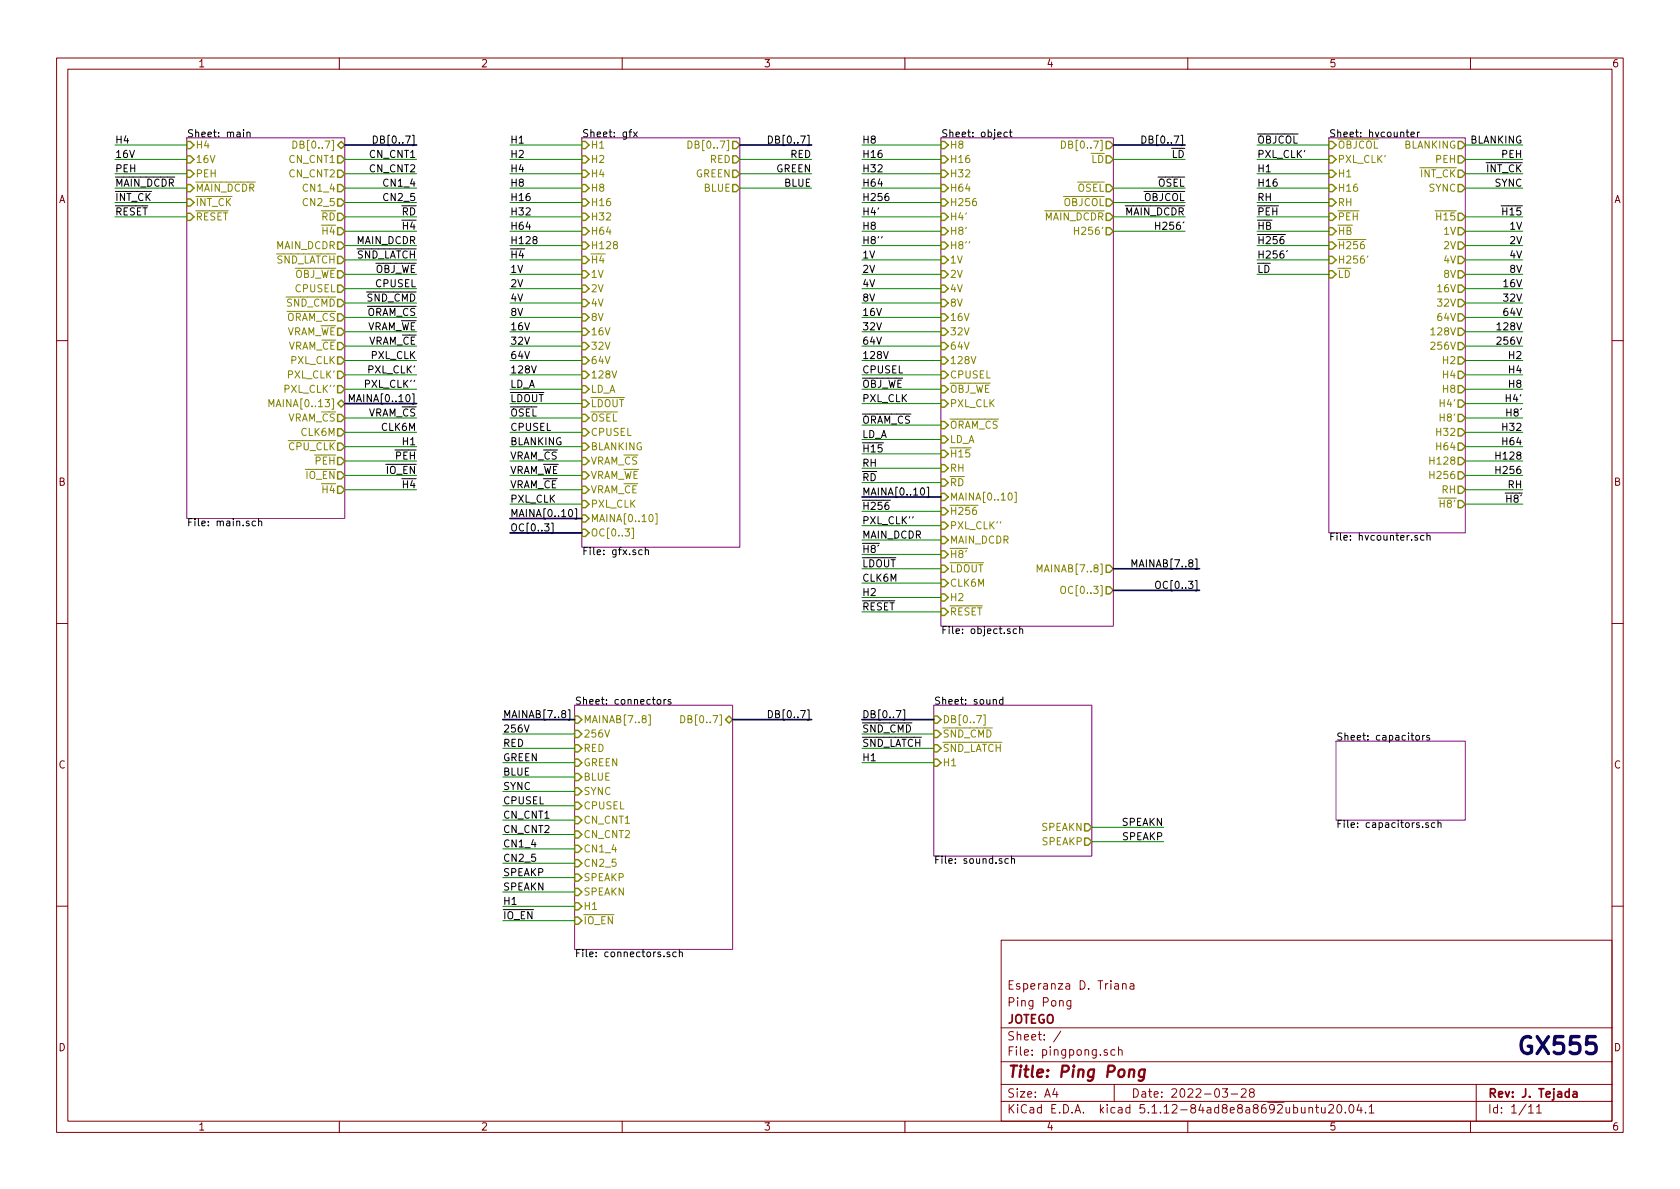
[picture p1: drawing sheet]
<svg xmlns="http://www.w3.org/2000/svg" width="297mm" height="210mm" viewBox="0 0 297 210" stroke-linecap="round" stroke-linejoin="round" font-family="sans-serif">
<g fill="none" stroke="#840000" stroke-width=".18">
<path d="M10 10.3h277v189.9h-277zM12 12.2h273v186.1h-273zM60 10.3v1.9M110 10.3v1.9M160 10.3v1.9M210 10.3v1.9M260 10.3v1.9M10 60.2h2M285 60.2h2M10 110.3h2M285 110.3h2M10 160.2h2"/>
<path d="M177 166.3h108v32h-108zM189.3 176.9v1.4l-.2 .1h-.4M189.3 177l-.4-.1-.3 .3 .1 .6 .2 .1 .4-.1M198.5 174.1l.2-.2 .4 .1v.9M198.5 173.9v1M199.8 174h.6l.1 .9M200.5 174.3l-.5 .1-.2 .2v.2l.2 .1 .5-.1M285 160.2h2M60 198.3v1.9M110 198.3v1.9M160 198.3v1.9M177 194.8h108"/>
<path d="M177 191.8h108M177 187.8h108M177 181.8h108M186.5 192.5l-.4 1h1M186.8 193v1M187.6 182.3l-1.3 2M195.8 185.7l-.4-.1-.2 .2 .1 .2 .5 .2v.3h-.6M197 191.8v3M197.1 185.7l-.4-.1-.3 .3 .1 .6 .2 .1 .4-.1M197.8 185.7l.2-.1 .3 .1 .1 .9M197.8 185.1v1.5M210 198.3v1.9"/>
<path d="M216.1 192.5h.9l-.4 .6 .4 .1v.7l-.2 .1-.7-.1M217.7 193.5h1.1M219.5 192.7l.2-.2h.3l.3 .2v.3v.2l-.9 .8h.9M221.2 193.2l-.3-.3 .1-.2 .2-.2 .4 .1 .2 .2-.1 .2-.6 .2a.48 .48 0 0 0-.1 .7l.2 .1 .5-.1a.48 .48 0 0 0-.1-.7h-.1M231.4 196l.2-.2 .4 .1 .1 .9M231.4 195.8v1M232.6 195.8h.5M232.8 195.3v1.3l.3 .2M233.7 195.8v.8a.37 .37 0 0 0 .6 .1M234.3 195.8v1M234.9 195.5l.3-.2h.3l.2 .2 .1 .3-.1 .2-.8 .8h.9M236.5 195.5l.2-.2a.8 .8 0 0 1 .6 .8 .8 .8 0 0 1-.6 .7l-.2-.1-.1-.4z"/>
<path d="M237.9 196.7v.1M238.7 195.5l.2-.2a.8 .8 0 0 1 .5 .8 .8 .8 0 0 1-.5 .7l-.2-.1-.2-.4zM240.3 195.2l-.4 1.1h1M240.6 195.8v1M241.4 196.7v.1M242.1 195.8l.4-.5v1.5M242.1 196.8h.8M260 198.3v1.9M261 191.8v6.5M270.3 195.8l.4-.5v1.5M270.3 196.8h.8M271.7 195.8l.4-.5v1.5"/>
<path d="M271.7 196.8h.8"/>
</g>
<path d="M278.2 193.1h.5l.1 .9M278.8 193.4l-.5 .1-.2 .2 .2 .3 .5-.1" fill="none" stroke="#840000" stroke-width=".3"/>
<path d="M199.7 189.3a.5 .5 0 0 1 .9 .1l-.2 1M202.4 189.1l-.2 1.6a.6 .6 0 0 1-.9 .3M202.4 189.2a.68 .68 0 0 0-1 .3v.8l.3 .1 .6-.1" fill="none" stroke="#840000" stroke-width=".41"/>
<path d="M33 24.4h28v67.3h-28zM102.9 24.4h27.9v72.4h-27.9zM166.4 24.4h30.4v86.3h-30.4zM234.9 24.4h24.2v69.8h-24.2zM101.6 124.7h27.9v43.2h-27.9zM165.1 124.7h27.9v26.7h-27.9zM236.2 131.1h22.9v13.9h-22.9z" fill="none" stroke="#840084" stroke-width=".18"/>
<g fill="none" stroke="#000" stroke-width=".18">
<path d="M43.1 22.9v.2M43.1 23.4v.8M43.7 23.5l.1-.1h.3l.1 .8M43.7 23.4v.8M66 24a.64 .64 0 0 1 .7 .7 .64 .64 0 0 1-.7 .6zM111.2 23.3h.5M111.7 22.9l-.3 .2v1.1M112 23.3l.7 .9M112.7 23.3l-.7 .9M135.9 24a.64 .64 0 0 1 .7 .7 .64 .64 0 0 1-.7 .6zM178.1 23.4h-.4l-.2 .2 .1 .5h.5M178.5 23.4h.4"/>
<path d="M178.6 22.9v1.1l.3 .2M201.9 24a.64 .64 0 0 1 .7 .7 .64 .64 0 0 1-.7 .6zM248.6 23.4h.5M248.8 22.9v1.1l.3 .2M249.5 23.8l.6-.1-.1-.3h-.3l-.2 .1v.6h.5M250.6 23.4v.8M251 23.4l-.4 .2M265.4 36.4h1.3M156 41.8l-.1 .3M226.1 41.5h1.2M61.8 71v-1.2l.4 .9 .4-.9v1.2M264.5 79.9v1.3"/>
<path d="M45.2 92.2l-.4-.1-.2 .3 .1 .5h.5M45.7 92.3l.2-.2 .3 .1 .1 .8M45.7 91.7v1.3M97.5 92.5h.3v1.8h-.3M100.6 90.2l.2-.1a.67 .67 0 0 1 .5 .6 .67 .67 0 0 1-.5 .7l-.3-.5zM101.7 90h.3v1.8h-.3M113.5 97.3l-.3-.1-.3 .3 .2 .5h.4M114.1 97.4l.2-.2 .3 .1 .1 .8M114.1 96.8v1.3M161.5 91.4l-.1 .2M162.9 86.4l.1-.1a.67 .67 0 0 1 .5 .6 .67 .67 0 0 1-.5 .6l-.3-.4zM163.9 86.2h.3v1.8h-.3"/>
<path d="M250.6 94.7h-.3l-.2 .2 .1 .1 .4 .2v.3h-.5M251.8 94.7h-.4l-.2 .2 .1 .6h.5M252.3 94.8l.2-.1h.3l.1 .8M252.3 94.3v1.2M264.5 82.5v1.2M264.5 83.1h.7M264.5 80.5h.7M179.7 111.2h-.3l-.3 .2 .1 .6h.5M180.3 111.3l.2-.1h.3v.8M180.3 110.8v1.2M200.2 100.2v-1.2l.4 .9 .4-.9v1.2M204.4 103l.2-.2a.44 .44 0 0 1 .6 .4l-.1 .7-.2 .2-.4-.1a1 1 0 0 1-.1-1z"/>
<path d="M100.5 125.5h.3v1.8h-.3M116.2 123.8l.2-.1 .4 .1v.5l-.1 .2h-.3l-.2-.1zM117.4 123.7v.8M117.8 123.7h-.3l-.1 .2M118.6 123.7h-.3l-.2 .2 .1 .1 .4 .2v.3h-.5M135.9 125.6a.64 .64 0 0 1 .7 .7 .64 .64 0 0 1-.7 .6zM158.4 125.6h.9l-.6 1.3M159.7 125.5h.3v1.8h-.3M175.6 123.8l.2-.1h.3l.1 .8M177.3 123.7h-.3l-.3 .2 .1 .6h.5M177.3 123.3v1.2M250.4 130.2l.1-.2 .4 .2 .1 .5-.1 .1-.4 .1-.1-.1z"/>
<path d="M251.5 130v.9M251.9 130l-.3 .1-.1 .2M252.7 130.1l-.3-.1-.2 .2 .1 .2 .4 .1v.3h-.5M178.3 151.9l-.4-.1-.2 .3 .1 .5h.5M178.8 152l.2-.2 .3 .1 .1 .8M178.8 151.4v1.3M252.6 145.5h-.4l-.1 .2v.1l.5 .2v.3h-.5M253.7 145.5h-.4l-.2 .2 .1 .6h.5M254.3 145.6l.1-.1h.3l.1 .8M254.3 145.1v1.2M118.4 168.4l-.3-.1-.2 .2 .1 .2 .4 .1v.3h-.5M119.6 168.4l-.4-.1-.3 .3 .2 .5h.5"/>
<path d="M120.1 168.5l.2-.2 .3 .1v.8M120.1 167.9v1.3"/>
</g>
<g fill="none" stroke="#848400" stroke-width=".25">
<path d="M33 25h.7l.6 .6-.6 .7h-.7zM33 30.1h.7l.6 .6-.6 .7h-.7zM33 35.2h.7l.6 .6-.6 .6h-.7zM33 27.6h.7l.6 .6-.6 .6h-.7zM33 32.6h.7l.6 .7-.6 .6h-.7zM33 37.7h.7l.6 .6-.6 .7h-.7zM59.7 37.7h.6l.7 .6-.7 .7h-.6zM59.7 25.6l.6-.6 .7 .6-.7 .7zM59.7 32.6h.6l.7 .7-.7 .6h-.6zM59.7 35.2h.6l.7 .6-.7 .6h-.6zM59.7 30.1h.6l.7 .6-.7 .7h-.6zM59.7 27.6h.6l.7 .6-.7 .6h-.6z"/>
<path d="M102.9 32.6h.6l.6 .7-.6 .6h-.6zM102.9 37.7h.6l.6 .6-.6 .7h-.6zM102.9 35.2h.6l.6 .6-.6 .6h-.6zM102.9 30.1h.6l.6 .6-.6 .7h-.6zM102.9 25h.6l.6 .6-.6 .7h-.6zM102.9 27.6h.6l.6 .6-.6 .6h-.6zM129.5 25h.7l.6 .6-.6 .7h-.7zM129.5 27.6h.7l.6 .6-.6 .6h-.7zM129.5 30.1h.7l.6 .6-.6 .7h-.7zM129.5 32.6h.7l.6 .7-.6 .6h-.7zM166.4 30.1h.6l.6 .6-.6 .7h-.6zM166.4 35.2h.6l.6 .6-.6 .6h-.6z"/>
<path d="M166.4 25h.6l.6 .6-.6 .7h-.6zM166.4 37.7h.6l.6 .6-.6 .7h-.6zM166.4 27.6h.6l.6 .6-.6 .6h-.6zM166.4 32.6h.6l.6 .7-.6 .6h-.6zM195.6 25h.6l.6 .6-.6 .7h-.6zM195.6 27.6h.6l.6 .6-.6 .6h-.6zM195.6 32.6h.6l.6 .7-.6 .6h-.6zM195.6 35.2h.6l.6 .6-.6 .6h-.6zM195.6 37.7h.6l.6 .6-.6 .7h-.6zM234.9 35.2h.7l.6 .6-.6 .6h-.7zM234.9 27.6h.7l.6 .6-.6 .6h-.7zM234.9 30.1h.7l.6 .6-.6 .7h-.7z"/>
<path d="M234.9 32.6h.7l.6 .7-.6 .6h-.7zM234.9 37.7h.7l.6 .6-.6 .7h-.7zM234.9 25h.7l.6 .6-.6 .7h-.7zM257.8 27.6h.6l.7 .6-.7 .6h-.6zM257.8 30.1h.6l.7 .6-.7 .7h-.6zM257.8 25h.6l.7 .6-.7 .7h-.6zM257.8 32.6h.6l.7 .7-.7 .6h-.6zM257.8 37.7h.6l.7 .6-.7 .7h-.6zM59.7 58h.6l.7 .7-.7 .6h-.6zM59.7 40.3h.6l.7 .6-.7 .6h-.6zM59.7 53h.6l.7 .6-.7 .6h-.6zM59.7 50.4h.6l.7 .6-.7 .7h-.6z"/>
<path d="M59.7 47.9h.6l.7 .6-.7 .6h-.6zM59.7 55.5h.6l.7 .6-.7 .7h-.6zM59.7 45.3h.6l.7 .7-.7 .6h-.6zM59.7 42.8h.6l.7 .6-.7 .7h-.6zM102.9 42.8h.6l.6 .6-.6 .7h-.6zM102.9 40.3h.6l.6 .6-.6 .6h-.6zM102.9 45.3h.6l.6 .7-.6 .6h-.6zM102.9 58h.6l.6 .7-.6 .6h-.6zM102.9 55.5h.6l.6 .6-.6 .7h-.6zM102.9 53h.6l.6 .6-.6 .6h-.6zM102.9 50.4h.6l.6 .6-.6 .7h-.6zM102.9 47.9h.6l.6 .6-.6 .6h-.6z"/>
<path d="M166.4 42.8h.6l.6 .6-.6 .7h-.6zM166.4 53h.6l.6 .6-.6 .6h-.6zM166.4 47.9h.6l.6 .6-.6 .6h-.6zM166.4 50.4h.6l.6 .6-.6 .7h-.6zM166.4 45.3h.6l.6 .7-.6 .6h-.6zM166.4 55.5h.6l.6 .6-.6 .7h-.6zM166.4 58h.6l.6 .7-.6 .6h-.6zM166.4 40.3h.6l.6 .6-.6 .6h-.6zM195.6 40.3h.6l.6 .6-.6 .6h-.6zM234.9 40.3h.7l.6 .6-.6 .6h-.7zM234.9 42.8h.7l.6 .6-.6 .7h-.7zM234.9 45.3h.7l.6 .7-.6 .6h-.7z"/>
<path d="M234.9 47.9h.7l.6 .6-.6 .6h-.7zM257.8 47.9h.6l.7 .6-.7 .6h-.6zM257.8 40.3h.6l.7 .6-.7 .6h-.6zM257.8 45.3h.6l.7 .7-.7 .6h-.6zM257.8 42.8h.6l.7 .6-.7 .7h-.6zM257.8 50.4h.6l.7 .6-.7 .7h-.6zM257.8 53h.6l.7 .6-.7 .6h-.6zM257.8 55.5h.6l.7 .6-.7 .7h-.6zM257.8 58h.6l.7 .7-.7 .6h-.6zM59.7 71.4l.6-.7 .7 .7-.7 .6zM59.7 60.6h.6l.7 .6-.7 .6h-.6zM59.7 63.1h.6l.7 .6-.7 .7h-.6z"/>
<path d="M59.7 68.2h.6l.7 .6-.7 .7h-.6zM59.7 65.7h.6l.7 .6-.7 .6h-.6zM59.7 73.3h.6l.7 .6-.7 .6h-.6zM59.7 75.8h.6l.7 .6-.7 .7h-.6zM59.7 78.4h.6l.7 .6-.7 .6h-.6zM102.9 68.2h.6l.6 .6-.6 .7h-.6zM102.9 65.7h.6l.6 .6-.6 .6h-.6zM102.9 60.6h.6l.6 .6-.6 .6h-.6zM102.9 63.1h.6l.6 .6-.6 .7h-.6zM102.9 73.3h.6l.6 .6-.6 .6h-.6zM102.9 70.7h.6l.6 .7-.6 .6h-.6zM102.9 75.8h.6l.6 .6-.6 .7h-.6z"/>
<path d="M102.9 78.4h.6l.6 .6-.6 .6h-.6zM166.4 65.7h.6l.6 .6-.6 .6h-.6zM166.4 68.2h.6l.6 .6-.6 .7h-.6zM166.4 70.7h.6l.6 .7-.6 .6h-.6zM166.4 74.5h.6l.6 .7-.6 .6h-.6zM166.4 77.1h.6l.6 .6-.6 .7h-.6zM166.4 60.6h.6l.6 .6-.6 .6h-.6zM166.4 63.1h.6l.6 .6-.6 .7h-.6zM166.4 79.6h.6l.6 .7-.6 .6h-.6zM257.8 68.2h.6l.7 .6-.7 .7h-.6zM257.8 75.8h.6l.7 .6-.7 .7h-.6zM257.8 78.4h.6l.7 .6-.7 .6h-.6z"/>
<path d="M257.8 65.7h.6l.7 .6-.7 .6h-.6zM257.8 63.1h.6l.7 .6-.7 .7h-.6zM257.8 60.6h.6l.7 .6-.7 .6h-.6zM257.8 70.7h.6l.7 .7-.7 .6h-.6zM257.8 73.3h.6l.7 .6-.7 .6h-.6zM59.7 80.9h.6l.7 .6-.7 .7h-.6zM59.7 83.4h.6l.7 .7-.7 .6h-.6zM59.7 86h.6l.7 .6-.7 .6h-.6zM102.9 83.4h.6l.6 .7-.6 .6h-.6zM102.9 86h.6l.6 .6-.6 .6h-.6zM102.9 80.9h.6l.6 .6-.6 .7h-.6zM102.9 91.1h.6l.6 .6-.6 .6h-.6z"/>
<path d="M102.9 88.5h.6l.6 .6-.6 .7h-.6zM102.9 93.6h.6l.6 .6-.6 .7h-.6zM166.4 87.2h.6l.6 .7-.6 .6h-.6zM166.4 82.2h.6l.6 .6-.6 .6h-.6zM166.4 84.7h.6l.6 .6-.6 .7h-.6zM166.4 89.8h.6l.6 .6-.6 .7h-.6zM166.4 92.3h.6l.6 .7-.6 .6h-.6zM166.4 94.9h.6l.6 .6-.6 .6h-.6zM166.4 97.4h.6l.6 .6-.6 .7h-.6zM166.4 99.9h.6l.6 .7-.6 .6h-.6zM195.6 99.9h.6l.6 .7-.6 .6h-.6zM257.8 80.9h.6l.7 .6-.7 .7h-.6z"/>
<path d="M257.8 88.5h.6l.7 .6-.7 .7h-.6zM257.8 86h.6l.7 .6-.7 .6h-.6zM257.8 83.4h.6l.7 .7-.7 .6h-.6zM166.4 102.5h.6l.6 .6-.6 .7h-.6zM166.4 105h.6l.6 .7-.6 .6h-.6zM166.4 107.6h.6l.6 .6-.6 .6h-.6zM195.6 103.8h.6l.6 .6-.6 .6h-.6zM101.6 131.7h.6l.7 .6-.7 .7h-.6zM101.6 134.2h.6l.7 .7-.7 .6h-.6zM101.6 136.8h.6l.7 .6-.7 .6h-.6zM101.6 139.3h.6l.7 .6-.7 .7h-.6zM101.6 129.2h.6l.7 .6-.7 .6h-.6z"/>
<path d="M101.6 126.6h.6l.7 .6-.7 .7h-.6zM128.3 127.2l.6-.6 .6 .6-.6 .7zM165.1 129.2h.6l.7 .6-.7 .6h-.6zM165.1 126.6h.6l.7 .6-.7 .7h-.6zM165.1 131.7h.6l.7 .6-.7 .7h-.6zM165.1 134.2h.6l.7 .7-.7 .6h-.6zM101.6 141.9h.6l.7 .6-.7 .6h-.6zM101.6 146.9h.6l.7 .7-.7 .6h-.6zM101.6 144.4h.6l.7 .6-.7 .7h-.6zM101.6 149.5h.6l.7 .6-.7 .6h-.6zM101.6 152h.6l.7 .6-.7 .7h-.6zM101.6 154.6h.6l.7 .6-.7 .6h-.6z"/>
<path d="M101.6 157.1h.6l.7 .6-.7 .7h-.6zM101.6 159.6h.6l.7 .7-.7 .6h-.6zM191.8 148.2h.6l.6 .6-.6 .7h-.6zM191.8 145.7h.6l.6 .6-.6 .6h-.6zM101.6 162.2h.6l.7 .6-.7 .6h-.6z"/>
</g>
<g fill="none" stroke="#848400" stroke-width=".18">
<path d="M51.8 24.9a.64 .64 0 0 1 .7 .7 .64 .64 0 0 1-.7 .6zM121.6 24.9a.64 .64 0 0 1 .8 .7 .64 .64 0 0 1-.8 .6zM187.7 24.9a.64 .64 0 0 1 .7 .7 .64 .64 0 0 1-.7 .6zM253.7 37.3h1.3M171.5 42.7l-.2 .3M190 40.2v1.2M190 40.8h.7M240.3 42.4h1.2M241.9 45.3l-.2 .2M47.5 71.9v-1.2l.5 .9 .4-.9v1.2M111.7 93.4h.3v1.8h-.3M114.9 91.1l.1-.1a.67 .67 0 0 1 .5 .6 .67 .67 0 0 1-.5 .6l-.3-.4z"/>
<path d="M115.9 90.9h.3v1.8h-.3M177 92.2l-.1 .3M178.4 87.3l.1-.1a.67 .67 0 0 1 .5 .6 .67 .67 0 0 1-.5 .6l-.3-.4zM179.4 87h.3v1.9h-.3M252.8 80.8v1.3M252.8 83.4v1.2M252.8 81.4h.7M252.8 84h.7M254.3 88.1h1.4M183.4 101.1v-1.2l.4 .9 .4-.9v1.2M187.6 103.9l.3-.2a.44 .44 0 0 1 .5 .4l-.1 .7-.2 .1h-.4a1 1 0 0 1-.1-1zM114.7 126.4h.3v1.8h-.3"/>
<path d="M120.4 126.5a.64 .64 0 0 1 .7 .7 .64 .64 0 0 1-.7 .6zM172.7 126.5h.8l-.5 1.3M173.9 126.4h.3v1.8h-.3"/>
</g>
<path d="M61 25.6h12.7M130.8 25.6h12.7M196.8 25.6h12.7M61 71.4h12.7M90.2 94.2h12.7M90.2 91.7h12.7M152.4 87.9h14M196.8 100.6h15.3M196.8 104.4h15.3M88.9 127.2h12.7M129.5 127.2h14M152.4 127.2h12.7" fill="none" stroke="#000084" stroke-width=".3"/>
<g fill="none" stroke="#008400" stroke-width=".18">
<path d="M20.3 28.2h12.7M20.3 30.7h12.7M20.3 33.3h12.7M20.3 35.8h12.7M20.3 38.3h12.7M20.3 25.6h12.7M61 28.2h12.7M61 30.7h12.7M61 33.3h12.7M61 35.8h12.7M61 38.3h12.7M90.2 28.2h12.7"/>
<path d="M90.2 30.7h12.7M90.2 33.3h12.7M90.2 35.8h12.7M90.2 38.3h12.7M90.2 25.6h12.7M130.8 28.2h12.7M130.8 30.7h12.7M130.8 33.3h12.7M152.4 28.2h14M152.4 30.7h14M152.4 33.3h14M152.4 35.8h14"/>
<path d="M152.4 38.3h14M152.4 25.6h14M196.8 28.2h12.7M196.8 33.3h12.7M196.8 35.8h12.7M196.8 38.3h12.7M222.2 28.2h12.7M222.2 30.7h12.7M222.2 33.3h12.7M222.2 35.8h12.7M222.2 38.3h12.7M222.2 25.6h12.7"/>
<path d="M259.1 28.2h10.1M259.1 30.7h10.1M259.1 33.3h10.1M259.1 38.3h10.1M259.1 25.6h10.1M61 58.7h12.7M61 56.1h12.7M61 53.6h12.7M61 51h12.7M61 48.5h12.7M61 46h12.7M61 40.9h12.7"/>
<path d="M61 43.4h12.7M90.2 58.7h12.7M90.2 56.1h12.7M90.2 53.6h12.7M90.2 51h12.7M90.2 48.5h12.7M90.2 46h12.7M90.2 40.9h12.7M90.2 43.4h12.7M152.4 58.7h14M152.4 56.1h14M152.4 53.6h14"/>
<path d="M152.4 51h14M152.4 48.5h14M152.4 46h14M152.4 40.9h14M152.4 43.4h14M196.8 40.9h12.7M222.2 48.5h12.7M222.2 46h12.7M222.2 40.9h12.7M222.2 43.4h12.7M259.1 58.7h10.1M259.1 56.1h10.1"/>
<path d="M259.1 53.6h10.1M259.1 51h10.1M259.1 48.5h10.1M259.1 46h10.1M259.1 40.9h10.1M259.1 43.4h10.1M61 76.4h12.7M61 79h12.7M61 61.2h12.7M61 68.8h12.7M61 66.3h12.7M61 63.7h12.7"/>
<path d="M61 73.9h12.7M90.2 76.4h12.7M90.2 79h12.7M90.2 61.2h12.7M90.2 71.4h12.7M90.2 68.8h12.7M90.2 66.3h12.7M90.2 63.7h12.7M90.2 73.9h12.7M152.4 61.2h14M152.4 71.4h14M152.4 68.8h14"/>
<path d="M152.4 66.3h14M152.4 63.7h14M152.4 75.2h14M152.4 77.7h14M259.1 76.4h10.1M259.1 79h10.1M259.1 61.2h10.1M259.1 71.4h10.1M259.1 68.8h10.1M259.1 66.3h10.1M259.1 63.7h10.1M259.1 73.9h10.1"/>
<path d="M61 81.5h12.7M61 84.1h12.7M61 86.6h12.7M90.2 81.5h12.7M90.2 84.1h12.7M90.2 86.6h12.7M90.2 89.1h12.7M152.4 80.3h14M152.4 82.8h14M152.4 85.3h14M152.4 90.4h14M152.4 98h14"/>
<path d="M152.4 95.5h14M152.4 93h14M259.1 81.5h10.1M259.1 84.1h10.1M259.1 86.6h10.1M259.1 89.1h10.1M152.4 105.7h14M152.4 108.2h14M152.4 100.6h14M152.4 103.1h14M88.9 134.9h12.7M88.9 132.3h12.7"/>
<path d="M88.9 129.8h12.7M88.9 139.9h12.7M88.9 137.4h12.7M152.4 134.9h12.7M152.4 132.3h12.7M152.4 129.8h12.7M88.9 157.7h12.7M88.9 155.2h12.7M88.9 152.6h12.7M88.9 150.1h12.7M88.9 147.6h12.7M88.9 145h12.7"/>
<path d="M88.9 142.5h12.7M193 146.3h12.7M193 148.8h12.7M88.9 160.3h12.7M88.9 162.8h12.7"/>
</g>
<text font-size="4.2" fill="#0000c2" x="268" y="186.5">GX555</text>
<text font-size="2.8" fill="#840000" x="178" y="190.5">Title: Ping Pong</text>
<g font-size="2.1" fill="#840000">
<text x="178" y="178">Ping Pong</text>
<text x="178" y="175">Esperanza D. Triana</text>
<text x="178" y="184">Sheet: /</text>
<text x="178" y="181">JOTEGO</text>
<text x="178" y="186.7">File: pingpong.sch</text>
<text x="178" y="196.9">KiCad E.D.A. kicad 5.1.12-84ad8e8a8692ubuntu20.04.1</text>
<text x="178" y="194.1">Size: A4</text>
<text x="200" y="194.1">Date: 2022-03-28</text>
<text x="263" y="194.1">Rev: J. Tejada</text>
<text x="263" y="196.9">Id: 1/11</text>
</g>
<g font-size="1.8" fill="#840000">
<text x="35" y="11.9">1</text>
<text x="85" y="11.9">2</text>
<text x="135" y="11.9">3</text>
<text x="185" y="11.9">4</text>
<text x="235" y="11.9">5</text>
<text x="285" y="11.9">6</text>
<text x="10.4" y="35.9">A</text>
<text x="285.4" y="35.9">A</text>
<text x="10.4" y="85.9">B</text>
<text x="285.4" y="85.9">B</text>
<text x="10.4" y="135.9">C</text>
<text x="285.4" y="135.9">C</text>
<text x="10.4" y="185.9">D</text>
<text x="285.4" y="185.9">D</text>
<text x="35" y="199.9">1</text>
<text x="85" y="199.9">2</text>
<text x="135" y="199.9">3</text>
<text x="185" y="199.9">4</text>
<text x="235" y="199.9">5</text>
<text x="285" y="199.9">6</text>
</g>
<g font-size="1.8">
<text x="20.3" y="25.4">H4</text>
<text x="20.3" y="27.9">16V</text>
<text x="33" y="24.3">Sheet: main</text>
<text x="65.5" y="27.9">CN_CNT1</text>
<text x="67" y="25.4">DB[0..7]</text>
<text x="90.2" y="25.4">H1</text>
<text x="90.2" y="27.9">H2</text>
<text x="102.9" y="24.3">Sheet: gfx</text>
<text x="136.8" y="25.4">DB[0..7]</text>
<text x="139.8" y="27.9">RED</text>
<text x="152.4" y="25.4">H8</text>
<text x="152.4" y="27.9">H16</text>
<text x="166.4" y="24.3">Sheet: object</text>
<text x="202.9" y="25.4">DB[0..7]</text>
<text x="207.2" y="27.9">LD</text>
<text x="222.2" y="25.4">OBJCOL</text>
<text x="222.2" y="27.9">PXL_CLK'</text>
<text x="234.9" y="24.3">Sheet: hvcounter</text>
<text x="259.9" y="25.4">BLANKING</text>
<text x="265.6" y="27.9">PEH</text>
<text x="20.3" y="30.5">PEH</text>
<text x="20.3" y="33">MAIN_DCDR</text>
<text x="20.3" y="35.6">INT_CK</text>
<text x="65.5" y="30.5">CN_CNT2</text>
<text x="68.1" y="33">CN1_4</text>
<text x="68.1" y="35.6">CN2_5</text>
<text x="90.2" y="30.5">H4</text>
<text x="90.2" y="35.6">H16</text>
<text x="90.2" y="33">H8</text>
<text x="137.2" y="30.5">GREEN</text>
<text x="138.7" y="33">BLUE</text>
<text x="152.4" y="35.6">H256</text>
<text x="152.4" y="30.5">H32</text>
<text x="152.4" y="33">H64</text>
<text x="202.2" y="35.6">OBJCOL</text>
<text x="204.7" y="33">OSEL</text>
<text x="222.2" y="33">H16</text>
<text x="222.2" y="35.6">RH</text>
<text x="222.2" y="30.5">H1</text>
<text x="262.9" y="30.5">INT_CK</text>
<text x="264.3" y="33">SYNC</text>
<text x="20.3" y="38.1">RESET</text>
<text x="71.1" y="38.1">RD</text>
<text x="71.4" y="40.6">H4</text>
<text x="90.2" y="38.1">H32</text>
<text x="90.2" y="40.6">H64</text>
<text x="152.4" y="40.6">H8</text>
<text x="152.4" y="38.1">H4'</text>
<text x="198.9" y="38.1">MAIN_DCDR</text>
<text x="204.7" y="40.6">H256´</text>
<text x="222.2" y="40.6">HB</text>
<text x="222.2" y="38.1">PEH</text>
<text x="266" y="38.1">H15</text>
<text x="267.1" y="40.6">1V</text>
<text x="62.9" y="45.7">SND_LATCH</text>
<text x="63" y="43.2">MAIN_DCDR</text>
<text x="90.2" y="43.2">H128</text>
<text x="90.2" y="45.7">H4</text>
<text x="152.4" y="45.7">1V</text>
<text x="152.4" y="43.2">H8''</text>
<text x="222.2" y="43.2">H256</text>
<text x="222.2" y="45.7">H256´</text>
<text x="267.1" y="43.2">2V</text>
<text x="267.1" y="45.7">4V</text>
<text x="64.9" y="53.3">SND_CMD</text>
<text x="66.2" y="48.3">OBJ_WE</text>
<text x="66.5" y="50.8">CPUSEL</text>
<text x="90.2" y="48.3">1V</text>
<text x="90.2" y="50.8">2V</text>
<text x="90.2" y="53.3">4V</text>
<text x="152.4" y="48.3">2V</text>
<text x="152.4" y="50.8">4V</text>
<text x="152.4" y="53.3">8V</text>
<text x="222.2" y="48.3">LD</text>
<text x="266.1" y="53.3">32V</text>
<text x="266.1" y="50.8">16V</text>
<text x="267.1" y="48.3">8V</text>
<text x="64.6" y="58.4">VRAM_WE</text>
<text x="64.8" y="55.9">ORAM_CS</text>
<text x="90.2" y="55.9">8V</text>
<text x="90.2" y="58.4">16V</text>
<text x="152.4" y="55.9">16V</text>
<text x="152.4" y="58.4">32V</text>
<text x="265.1" y="58.4">128V</text>
<text x="266.1" y="55.9">64V</text>
<text x="65" y="61">VRAM_CE</text>
<text x="65.6" y="63.5">PXL_CLK</text>
<text x="90.2" y="63.5">64V</text>
<text x="90.2" y="61">32V</text>
<text x="152.4" y="61">64V</text>
<text x="152.4" y="63.5">128V</text>
<text x="265.1" y="61">256V</text>
<text x="267" y="63.5">H2</text>
<text x="62.8" y="71.1">MAINA[0..10]</text>
<text x="64.8" y="68.6">PXL_CLK''</text>
<text x="65.2" y="66">PXL_CLK'</text>
<text x="90.2" y="66">128V</text>
<text x="90.2" y="68.6">LD_A</text>
<text x="90.2" y="71.1">LDOUT</text>
<text x="152.4" y="68.6">OBJ_WE</text>
<text x="152.4" y="66">CPUSEL</text>
<text x="152.4" y="71.1">PXL_CLK</text>
<text x="266.5" y="71.1">H4'</text>
<text x="267" y="66">H4</text>
<text x="267" y="68.6">H8</text>
<text x="65" y="73.7">VRAM_CS</text>
<text x="67.6" y="76.2">CLK6M</text>
<text x="90.2" y="73.7">OSEL</text>
<text x="90.2" y="76.2">CPUSEL</text>
<text x="152.4" y="74.9">ORAM_CS</text>
<text x="152.4" y="77.5">LD_A</text>
<text x="266" y="76.2">H32</text>
<text x="266.4" y="73.7">H8´</text>
<text x="68.4" y="83.8">IO_EN</text>
<text x="70" y="81.3">PEH</text>
<text x="71.4" y="78.7">H1</text>
<text x="90.2" y="78.7">BLANKING</text>
<text x="90.2" y="81.3">VRAM_CS</text>
<text x="90.2" y="83.8">VRAM_WE</text>
<text x="152.4" y="80">H15</text>
<text x="152.4" y="82.5">RH</text>
<text x="265" y="83.8">H256</text>
<text x="265" y="81.3">H128</text>
<text x="266" y="78.7">H64</text>
<text x="71.4" y="86.4">H4</text>
<text x="90.2" y="86.4">VRAM_CE</text>
<text x="90.2" y="88.9">PXL_CLK</text>
<text x="152.4" y="85.1">RD</text>
<text x="152.4" y="87.6">MAINA[0..10]</text>
<text x="266.4" y="88.9">H8´</text>
<text x="266.7" y="86.4">RH</text>
<text x="33" y="93.1">File: main.sch</text>
<text x="90.2" y="91.4">MAINA[0..10]</text>
<text x="90.2" y="94">OC[0..3]</text>
<text x="152.4" y="95.2">MAIN_DCDR</text>
<text x="152.4" y="92.7">PXL_CLK''</text>
<text x="152.4" y="90.2">H256</text>
<text x="234.9" y="95.6">File: hvcounter.sch</text>
<text x="102.9" y="98.2">File: gfx.sch</text>
<text x="152.4" y="100.3">LDOUT</text>
<text x="152.4" y="97.8">H8´</text>
<text x="200.9" y="100.3">MAINAB[7..8]</text>
<text x="152.4" y="105.4">H2</text>
<text x="152.4" y="102.9">CLK6M</text>
<text x="152.4" y="107.9">RESET</text>
<text x="205.3" y="104.1">OC[0..3]</text>
<text x="166.4" y="112.1">File: object.sch</text>
<text x="101.6" y="124.6">Sheet: connectors</text>
<text x="165.1" y="124.6">Sheet: sound</text>
<text x="88.9" y="127">MAINAB[7..8]</text>
<text x="88.9" y="129.5">256V</text>
<text x="136.8" y="127">DB[0..7]</text>
<text x="152.4" y="129.5">SND_CMD</text>
<text x="152.4" y="127">DB[0..7]</text>
<text x="236.2" y="131">Sheet: capacitors</text>
<text x="88.9" y="132.1">RED</text>
<text x="88.9" y="134.6">GREEN</text>
<text x="88.9" y="137.2">BLUE</text>
<text x="152.4" y="132.1">SND_LATCH</text>
<text x="152.4" y="134.6">H1</text>
<text x="88.9" y="142.2">CPUSEL</text>
<text x="88.9" y="139.7">SYNC</text>
<text x="88.9" y="144.8">CN_CNT1</text>
<text x="88.9" y="147.3">CN_CNT2</text>
<text x="88.9" y="149.9">CN1_4</text>
<text x="198.4" y="146">SPEAKN</text>
<text x="198.5" y="148.6">SPEAKP</text>
<text x="236.2" y="146.4">File: capacitors.sch</text>
<text x="88.9" y="152.4">CN2_5</text>
<text x="88.9" y="154.9">SPEAKP</text>
<text x="165.1" y="152.7">File: sound.sch</text>
<text x="88.9" y="160">H1</text>
<text x="88.9" y="157.5">SPEAKN</text>
<text x="88.9" y="162.6">IO_EN</text>
<text x="101.6" y="169.3">File: connectors.sch</text>
</g>
<g font-size="1.8" fill="#848400">
<text x="34.5" y="26.3">H4</text>
<text x="34.5" y="28.8">16V</text>
<text x="51.3" y="28.8">CN_CNT1</text>
<text x="52.8" y="26.3">DB[0..7]</text>
<text x="104.4" y="26.3">H1</text>
<text x="104.4" y="28.8">H2</text>
<text x="122.6" y="26.3">DB[0..7]</text>
<text x="125.6" y="28.8">RED</text>
<text x="167.9" y="26.3">H8</text>
<text x="167.9" y="28.8">H16</text>
<text x="188.6" y="26.3">DB[0..7]</text>
<text x="193" y="28.8">LD</text>
<text x="236.5" y="28.8">PXL_CLK'</text>
<text x="236.5" y="26.3">OBJCOL</text>
<text x="248.2" y="26.3">BLANKING</text>
<text x="253.9" y="28.8">PEH</text>
<text x="34.5" y="31.4">PEH</text>
<text x="34.5" y="33.9">MAIN_DCDR</text>
<text x="51.3" y="31.4">CN_CNT2</text>
<text x="53.9" y="33.9">CN1_4</text>
<text x="104.4" y="33.9">H8</text>
<text x="104.4" y="31.4">H4</text>
<text x="123" y="31.4">GREEN</text>
<text x="124.5" y="33.9">BLUE</text>
<text x="167.9" y="31.4">H32</text>
<text x="167.9" y="33.9">H64</text>
<text x="190.5" y="33.9">OSEL</text>
<text x="236.5" y="31.4">H1</text>
<text x="236.5" y="33.9">H16</text>
<text x="251.2" y="31.4">INT_CK</text>
<text x="252.7" y="33.9">SYNC</text>
<text x="34.5" y="36.4">INT_CK</text>
<text x="34.5" y="39">RESET</text>
<text x="53.9" y="36.4">CN2_5</text>
<text x="56.9" y="39">RD</text>
<text x="57.2" y="41.5">H4</text>
<text x="104.4" y="39">H32</text>
<text x="104.4" y="41.5">H64</text>
<text x="104.4" y="36.4">H16</text>
<text x="167.9" y="36.4">H256</text>
<text x="167.9" y="39">H4'</text>
<text x="167.9" y="41.5">H8'</text>
<text x="184.7" y="39">MAIN_DCDR</text>
<text x="188" y="36.4">OBJCOL</text>
<text x="190.7" y="41.5">H256'</text>
<text x="236.5" y="36.4">RH</text>
<text x="236.5" y="39">PEH</text>
<text x="236.5" y="41.5">HB</text>
<text x="254.3" y="39">H15</text>
<text x="255.4" y="41.5">1V</text>
<text x="48.7" y="46.6">SND_LATCH</text>
<text x="48.8" y="44.1">MAIN_DCDR</text>
<text x="104.4" y="44.1">H128</text>
<text x="104.4" y="46.6">H4</text>
<text x="167.9" y="44.1">H8''</text>
<text x="167.9" y="46.6">1V</text>
<text x="236.5" y="44.1">H256</text>
<text x="236.5" y="46.6">H256'</text>
<text x="255.4" y="46.6">4V</text>
<text x="255.4" y="44.1">2V</text>
<text x="52" y="49.1">OBJ_WE</text>
<text x="52.3" y="51.7">CPUSEL</text>
<text x="104.4" y="51.7">2V</text>
<text x="104.4" y="49.1">1V</text>
<text x="167.9" y="49.1">2V</text>
<text x="167.9" y="51.7">4V</text>
<text x="236.5" y="49.1">LD</text>
<text x="254.4" y="51.7">16V</text>
<text x="255.4" y="49.1">8V</text>
<text x="50.4" y="59.3">VRAM_WE</text>
<text x="50.6" y="56.8">ORAM_CS</text>
<text x="50.7" y="54.2">SND_CMD</text>
<text x="104.4" y="59.3">16V</text>
<text x="104.4" y="56.8">8V</text>
<text x="104.4" y="54.2">4V</text>
<text x="167.9" y="54.2">8V</text>
<text x="167.9" y="56.8">16V</text>
<text x="167.9" y="59.3">32V</text>
<text x="253.4" y="59.3">128V</text>
<text x="254.4" y="54.2">32V</text>
<text x="254.4" y="56.8">64V</text>
<text x="50.8" y="61.8">VRAM_CE</text>
<text x="51.4" y="64.4">PXL_CLK</text>
<text x="104.4" y="61.8">32V</text>
<text x="104.4" y="64.4">64V</text>
<text x="167.9" y="61.8">64V</text>
<text x="167.9" y="64.4">128V</text>
<text x="253.4" y="61.8">256V</text>
<text x="255.3" y="64.4">H2</text>
<text x="50.5" y="69.5">PXL_CLK''</text>
<text x="51" y="66.9">PXL_CLK'</text>
<text x="104.4" y="69.5">LD_A</text>
<text x="104.4" y="66.9">128V</text>
<text x="167.9" y="66.9">CPUSEL</text>
<text x="167.9" y="69.5">OBJ_WE</text>
<text x="255.3" y="69.5">H8</text>
<text x="255.3" y="66.9">H4</text>
<text x="48.5" y="72">MAINA[0..13]</text>
<text x="50.8" y="74.5">VRAM_CS</text>
<text x="53.3" y="77.1">CLK6M</text>
<text x="104.4" y="74.5">OSEL</text>
<text x="104.4" y="72">LDOUT</text>
<text x="104.4" y="77.1">CPUSEL</text>
<text x="167.9" y="72">PXL_CLK</text>
<text x="167.9" y="75.8">ORAM_CS</text>
<text x="254.3" y="77.1">H32</text>
<text x="254.9" y="72">H4'</text>
<text x="254.9" y="74.5">H8'</text>
<text x="51.1" y="79.6">CPU_CLK</text>
<text x="55.8" y="82.2">PEH</text>
<text x="104.4" y="82.2">VRAM_CS</text>
<text x="104.4" y="79.6">BLANKING</text>
<text x="167.9" y="83.4">RH</text>
<text x="167.9" y="78.4">LD_A</text>
<text x="167.9" y="80.9">H15</text>
<text x="253.3" y="82.2">H128</text>
<text x="254.3" y="79.6">H64</text>
<text x="54.1" y="84.7">IO_EN</text>
<text x="57.2" y="87.2">H4</text>
<text x="104.4" y="84.7">VRAM_WE</text>
<text x="104.4" y="87.2">VRAM_CE</text>
<text x="104.4" y="89.8">PXL_CLK</text>
<text x="167.9" y="88.5">MAINA[0..10]</text>
<text x="167.9" y="86">RD</text>
<text x="253.3" y="84.7">H256</text>
<text x="254.9" y="89.8">H8'</text>
<text x="255" y="87.2">RH</text>
<text x="104.4" y="92.3">MAINA[0..10]</text>
<text x="104.4" y="94.9">OC[0..3]</text>
<text x="167.9" y="91.1">H256</text>
<text x="167.9" y="93.6">PXL_CLK''</text>
<text x="167.9" y="96.1">MAIN_DCDR</text>
<text x="167.9" y="98.7">H8'</text>
<text x="167.9" y="101.2">LDOUT</text>
<text x="184.1" y="101.2">MAINAB[7..8]</text>
<text x="167.9" y="103.8">CLK6M</text>
<text x="167.9" y="106.3">H2</text>
<text x="188.5" y="105">OC[0..3]</text>
<text x="167.9" y="108.8">RESET</text>
<text x="103.1" y="130.4">256V</text>
<text x="103.1" y="127.9">MAINAB[7..8]</text>
<text x="121.3" y="127.9">DB[0..7]</text>
<text x="166.6" y="130.4">SND_CMD</text>
<text x="166.6" y="127.9">DB[0..7]</text>
<text x="103.1" y="133">RED</text>
<text x="103.1" y="135.5">GREEN</text>
<text x="166.6" y="133">SND_LATCH</text>
<text x="166.6" y="135.5">H1</text>
<text x="103.1" y="138">BLUE</text>
<text x="103.1" y="140.6">SYNC</text>
<text x="103.1" y="143.1">CPUSEL</text>
<text x="103.1" y="148.2">CN_CNT2</text>
<text x="103.1" y="145.7">CN_CNT1</text>
<text x="184.1" y="146.9">SPEAKN</text>
<text x="184.3" y="149.5">SPEAKP</text>
<text x="103.1" y="150.7">CN1_4</text>
<text x="103.1" y="153.3">CN2_5</text>
<text x="103.1" y="155.8">SPEAKP</text>
<text x="103.1" y="158.4">SPEAKN</text>
<text x="103.1" y="160.9">H1</text>
<text x="103.1" y="163.4">IO_EN</text>
</g>
</svg>
